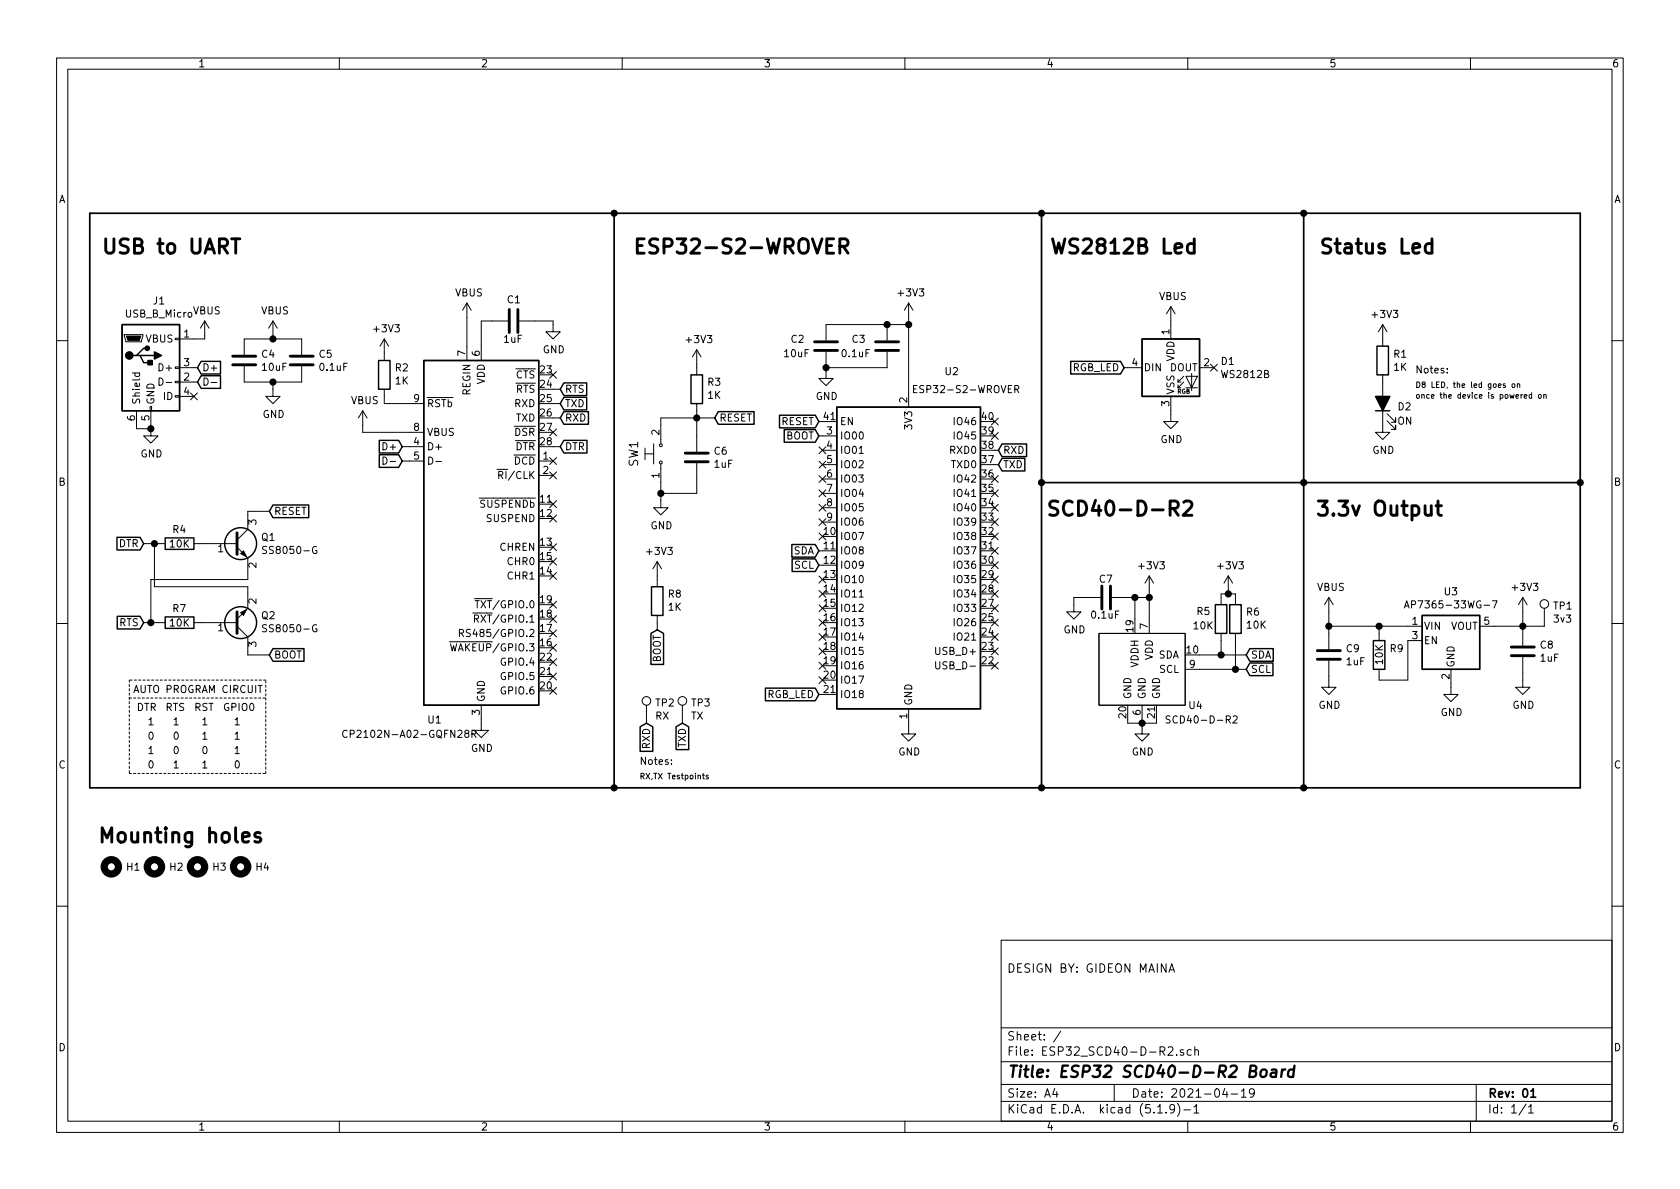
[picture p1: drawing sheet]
<svg xmlns="http://www.w3.org/2000/svg" width="297mm" height="210mm" viewBox="0 0 297 210" stroke-linecap="round" stroke-linejoin="round" font-family="sans-serif">
<g fill="none" stroke="#000" stroke-width=".18">
<path d="M10 10.3h277v189.9h-277zM12 12.2h273v186.1h-273zM60 10.3v1.9M110 10.3v1.9M160 10.3v1.9M210 10.3v1.9M260 10.3v1.9M22 59.2h3.3v.2l-.3 1h-2.8zM31 59.8h.7v.3h-.7zM36.2 56.8v3.1h-4.5M36.2 56.8l-.8 1.2M36.2 56.8l.8 1.2"/>
<path d="M48.3 56.8l-.8 1.2M48.3 56.8v3.1M48.3 56.8l.7 1.2M67.9 59.9v3.8M67.9 59.9l-.7 1.3M67.9 59.9l.8 1.3M82.5 53.6v10.1M82.5 53.6l-.7 1.3M82.5 53.6l.8 1.3M89.8 56.8h-4.7v6.9M91.8 56.8h6v1.9h1.3l-1.3 1.2-1.3-1.2h1.3M156.8 57.4v2.8"/>
<path d="M160.7 53.6v18.4M160.7 57.4h-14.7v2.8M160.7 53.6l-.8 1.3M160.7 53.6l.7 1.3M207 54.2l-.8 1.3M207 54.2v5.7M207 54.2l.8 1.3M244.5 57.4v3.8M244.5 57.4l-.8 1.3M244.5 57.4l.7 1.3M10 60.2h2M23.4 66h1.3"/>
<path d="M23.9 66v.3l.2 .3 .5-.1v-.5M24.1 72.6v3.2h2.6M26.5 71.9h.3v.7h-.3zM26.7 75.8v1.3h1.2l-1.2 1.3-1.3-1.3h1.3M26.7 72.6v3.2M28.1 66.8a.64 .64 0 0 1 .7 .7 .64 .64 0 0 1-.7 .6zM29.4 67.6h1M31 70h.7v.2h-.7zM31 67.4h.7v.3h-.7zM31 64.9h.7v.2h-.7zM31.7 67.6h3.2M31.7 65h3.2"/>
<path d="M31.7 70.1h2.6M33.7 69.5l1.2 1.2M34.9 69.5l-1.2 1.2M36.1 66.8a.64 .64 0 0 1 .7 .7 .64 .64 0 0 1-.7 .6zM37.3 67.6h1M43.2 64.8v2.8h10.1v-2.8M43.2 62.7v-2.8h10.1v2.8M48.3 67.6v2.5h1.2l-1.2 1.3-1.3-1.3h1.3M64.1 72.6v3.8h10.8M64.1 72.6l-.7 1.3M64.1 72.6l.8 1.3M67.9 68.8v2.6h7"/>
<path d="M71.1 79h3.8M97.2 75.8l1.2 1.3M97.2 65.7l1.2 1.2M97.8 79h1.3M97.8 71.4h1.3M97.8 68.8h1.3M97.8 73.9h1.3M98.4 75.8l-1.2 1.3M98.4 65.7l-1.2 1.2M114 79.2v2.1M115.6 78.5v3.5M123.2 61.8v4.5"/>
<path d="M123.2 71.4v8.5M123.2 61.8l-.8 1.3M123.2 61.8l.8 1.3M126.4 73.9h-9.6v4.6M144.8 77.1h3.2M144.8 74.5h.6M144.8 79l1.2 1.2M145.4 79.6h2.6M146 79l-1.2 1.2M146 62.2v4.7h1.3l-1.3 1.3-1.2-1.3h1.2M156.8 62.2v2.8h-10.8M161.5 68.8h.5"/>
<path d="M162.1 68.2h-.6v1.2h.6M175.3 76.5l1.2 1.2M175.3 73.9l1.2 1.3M175.9 79.6h.6M176.5 76.5l-1.2 1.2M176.5 73.9l-1.2 1.3M179.4 68.8h.6l.1-.5-.2-.1h-.5v1.2M179.7 68.8l.4 .6M198.8 65h3.1M207 70.1v4.4h1.3l-1.3 1.3-1.3-1.3h1.3M208.3 67.6h.5M209.3 67.6l-1 1v-.5"/>
<path d="M209.3 66.5l-1 1.1v-.5M209.7 66.5h2l-1 2.1zM209.7 68.6h2M210.7 66v3.1M212.1 65h2.5M214 64.4l1.2 1.2M215.2 64.4l-1.2 1.2M244.5 66.3v10.1h1.2l-1.2 1.3-1.3-1.3h1.3M245.2 74.4l1.6 1.5v-.7v.7h-.8M245.2 73.1l1.6 1.6v-.8v.8h-.8M255.9 65.8v.2M255.9 65.2v.1"/>
<path d="M266.1 67.9h-.2l-.1 .1v.1l.3 .1v.3h-.3M267.4 67.9h.4v.6l-.4-.1zM268.3 67.9h.4v.6M268.3 67.9v.6M269.5 70.1l.5-.1-.1-.2h-.3l-.1 .1v.5h.4M270.8 69.8h-.3l-.1 .1v.5h.4M270.8 69.4v1M272.1 69.8h.2l.2 .1v.3l-.2 .2h-.2l-.1-.2zM272.9 69.8h.4l.1 .6M272.9 69.8v.6M285 60.2h2M25.4 96.1h3.8"/>
<path d="M27.3 96.1v7.7h16.5v3.8l-1.9 1.9M34.3 96.1h7.6M41.9 96.8l1.9 1.9v3.8h-17.1v7.6M47.1 96.7l-.4-.1-.2 .1-.1 .3 .1 .2 .5 .2 .1 .3-.2 .2-.5-.1M47.6 90.4h-3.8v3.2l-1.9 1.9M56 96.7a.59 .59 0 0 0-.8 .6 .59 .59 0 0 0 .8 .5v-.4h-.2M67.7 80.8a.64 .64 0 0 1 .7 .7 .64 .64 0 0 1-.7 .6zM69 81.6h1M71.1 81.5h3.8M75.8 80.8a.64 .64 0 0 1 .7 .7 .64 .64 0 0 1-.7 .6zM77.1 81.6h1M87.9 83h1.3"/>
<path d="M88.2 84h.6v-.5l-.1-.1h-.5v1.2M95.2 81.5h2.6M95.2 84.1h2.6M97.2 88.5l1.2 1.3M97.2 98.7l1.2 1.2M97.2 96.2l1.2 1.2M97.2 91.1l1.2 1.2M97.2 83.5l1.2 1.2M97.2 80.9l1.2 1.2M98.4 88.5l-1.2 1.3M98.4 98.7l-1.2 1.2M98.4 96.2l-1.2 1.2"/>
<path d="M98.4 91.1l-1.2 1.2M98.4 83.5l-1.2 1.2M98.4 80.9l-1.2 1.2M114 80.3h1.6M116.2 99.3l-.8 1.3M116.2 99.3v4.5M116.2 99.3l.8 1.3M116.8 82v7.8h1.3l-1.3 1.3-1.2-1.3h1.2M123.2 81.9v5.3h-6.4M144.8 99.9h.6M144.8 97.4h.6M144.8 86.6l1.2 1.3"/>
<path d="M144.8 81.6l1.2 1.2M144.8 84.1l1.2 1.2M144.8 89.2l1.2 1.2M144.8 91.7l1.2 1.2M144.8 94.3l1.2 1.2M145.4 82.2h2.6M145.4 84.7h2.6M145.4 87.2h2.6M145.4 89.8h2.6M145.4 92.3h2.6M146 86.6l-1.2 1.3M146 81.6l-1.2 1.2"/>
<path d="M146 84.1l-1.2 1.2M146 89.2l-1.2 1.2M146 91.7l-1.2 1.2M146 94.3l-1.2 1.2M151.9 80.2h.7M175.3 89.2l1.2 1.2M175.3 91.7l1.2 1.2M175.3 94.3l1.2 1.2M175.3 96.8l1.2 1.2M175.3 99.3l1.2 1.3M175.3 86.6l1.2 1.3M175.3 84.1l1.2 1.2"/>
<path d="M175.9 82.2h.6M176.5 89.2l-1.2 1.2M176.5 91.7l-1.2 1.2M176.5 94.3l-1.2 1.2M176.5 96.8l-1.2 1.2M176.5 99.3l-1.2 1.3M176.5 86.6l-1.2 1.3M176.5 84.1l-1.2 1.2M10 110.3h2M25.4 110.1h3.8M34.3 110.1h7.6M41.9 110.7l1.9 1.9v3.2h3.8"/>
<path d="M47.1 110.5h-.4l-.2 .1-.1 .2 .1 .2 .5 .2 .1 .3-.2 .2h-.5M56 110.5a.59 .59 0 0 0-.8 .6 .59 .59 0 0 0 .8 .6v-.5h-.2M79.5 113.5h1.4M79.7 113.8l.3 1.3 .2-.9 .2 .9 .3-1.3M81.2 112l.6-.1 .2-.2-.1-.3-.2-.1h-.5v1.3M81.5 112l.5 .6M83.2 111.4l-.5-.1-.2 .1v.5l.6 .2 .1 .2-.3 .3-.5-.1M83.6 108.4h1.3M83.9 109.4h.6l.1-.5-.2-.1h-.5v1.2M83.9 105.9h1M84 106.2h.7M84.2 109.4l.4 .6"/>
<path d="M84.4 106.2v1.3M97.2 101.2l1.2 1.3M97.2 116.5l1.2 1.2M97.2 119l1.2 1.2M97.2 106.3l1.2 1.2M97.2 108.9l1.2 1.2M97.2 111.4l1.2 1.2M97.2 113.9l1.2 1.3M98.4 101.2l-1.2 1.3M98.4 116.5l-1.2 1.2M98.4 119l-1.2 1.2M98.4 106.3l-1.2 1.2"/>
<path d="M98.4 108.9l-1.2 1.2M98.4 111.4l-1.2 1.2M98.4 113.9l-1.2 1.3M116.2 108.8v2.6M144.8 101.9l1.2 1.2M144.8 104.4l1.2 1.2M144.8 107l1.2 1.2M144.8 109.5l1.2 1.2M144.8 112l1.2 1.3M144.8 114.6l1.2 1.2M144.8 117.1l1.2 1.2M144.8 119.7l1.2 1.2"/>
<path d="M146 119.7l-1.2 1.2M146 117.1l-1.2 1.2M146 114.6l-1.2 1.2M146 107l-1.2 1.2M146 101.9l-1.2 1.2M146 104.4l-1.2 1.2M146 109.5l-1.2 1.2M146 112l-1.2 1.3M151.9 105.6h.7M165.4 117v1.1l.3 .2 .3-.1 .2-.1v-1.1M175.3 101.9l1.2 1.2M175.3 104.4l1.2 1.2"/>
<path d="M175.3 107l1.2 1.2M175.3 109.5l1.2 1.2M175.3 112l1.2 1.3M175.3 114.6l1.2 1.2M175.3 117.1l1.2 1.2M176.5 101.9l-1.2 1.2M176.5 104.4l-1.2 1.2M176.5 107l-1.2 1.2M176.5 109.5l-1.2 1.2M176.5 112l-1.2 1.3M176.5 114.6l-1.2 1.2M176.5 117.1l-1.2 1.2"/>
<path d="M194.3 112h15.2v12.7h-15.2zM194.6 105.7h-4.7v2.5h1.2l-1.2 1.3-1.3-1.3h1.3M196.6 105.7h6.6M200.7 105.7v3.8M203.2 101.8l-.8 1.3M203.2 101.8v10.2M203.2 101.8l.8 1.3M209.5 118.4h10.8M212.1 115.8h8.2M215.9 106.9v-1.9h2.5v1.9M215.9 112v3.8M217.2 101.8l-.8 1.3"/>
<path d="M217.2 101.8v3.2M217.2 101.8l.7 1.3M218.4 112v6.4M234.9 116.8v4.7h1.3l-1.3 1.3-1.2-1.3h1.2M234.9 110.7h16.6M234.9 105.7l-.7 1.2M234.9 105.7v9.1M234.9 105.7l.8 1.2M243.8 110.7v2.6M248.3 107.5l.4-1.3 .4 1.3M248.4 107.2h.6M251.5 113.3h-2.6v7h-5.1v-1.9"/>
<path d="M256.5 118.4v4.4h1.3l-1.3 1.3-1.2-1.3h1.2M263.9 106.2h.8l-.5 1.3M269.2 116.2v5.3h1.3l-1.3 1.3-1.2-1.3h1.2M269.2 105.7l-.7 1.2M269.2 105.7v8.5M269.2 105.7l.8 1.2M273 107.6v3.1h-11.4M285 110.3h2M45.6 121.2h.8M61.4 129.3a.6 .6 0 0 0-.9 .4 .6 .6 0 0 0 .6 .7l.3-.1M83.4 129.8l.6-.1 .2-.1-.1-.3-.2-.2h-.5v1.3M83.7 129.8l.5 .6"/>
<path d="M85.1 124.7v4.5h1.3l-1.3 1.2-1.3-1.2h1.3M97.2 121.6l1.2 1.2M98.4 121.6l-1.2 1.2M114.3 124.7v3.2M118.7 135v.2M118.7 134.4v.1M120.6 124.7v3.2M124.2 137.1h.4M124.3 136.7v.9l.3 .1M125.2 137.1h-.2l-.2 .1 .1 .2 .3 .1v.2h-.4M144.8 122.8h.6M160.7 125.3v4.5h1.2l-1.2 1.3-1.3-1.3h1.3"/>
<path d="M199.4 127.2v.7h5.1v-.7M201.9 124.7v5.1h1.3l-1.3 1.3-1.2-1.3h1.2M206.9 126.7l-.5-.1-.2 .1v.4l.6 .2 .1 .3-.2 .3-.5-.1M218 126.7l.5-.1 .2 .3v.2l-.7 .8h.7M10 160.2h2M177 166.3h108v32h-108zM206.7 171.9l.5-1.5 .5 1.5M206.8 171.5h.7M285 160.2h2M60 198.3v1.9M110 198.3v1.9M160 198.3v1.9"/>
<path d="M177 194.8h108M177 191.8h108M177 187.8h108M177 181.8h108M186.5 192.5l-.4 1h1M186.8 193v1M187.6 182.3l-1.3 2M197 191.8v3M204.7 196.8h.8M206.2 196.7v.1M206.6 185.3l.2-.2h.3l.3 .4-.9 1.1h.9M207.7 196l-.1 .1a.48 .48 0 0 1-.6 .1l-.2-.2 .2-.6a.48 .48 0 0 1 .6 .1 1.27 1.27 0 0 1-.2 1.2l-.4 .1"/>
<path d="M208.1 186.5v.1M208.2 195.1a1.71 1.71 0 0 1 0 2.3M209.2 185.7l-.3-.1-.2 .2 .1 .2 .4 .2v.3h-.5M209.3 196.3h1.2M210 198.3v1.9M210.6 185.7l-.4-.1-.3 .3 .1 .6 .2 .1 .4-.1M211.1 195.8l.4-.5v1.5M211.1 196.8h.9M211.3 185.7l.2-.1 .3 .1 .1 .9M211.3 185.1v1.5M216.6 192.5l-.4 1h.9M216.9 193v1"/>
<path d="M217.7 193.5h1.1M219.5 193l.4-.5v1.5M219.5 194h.8M221.8 193.2l-.3 .3h-.3l-.3-.3v-.4l.2-.2 .4-.1 .2 .2a1.13 1.13 0 0 1-.2 1.2l-.4 .1M260 198.3v1.9M261 191.8v6.5M269.8 195.2l-1.2 2M270.3 195.8l.4-.5v1.5M270.3 196.8h.8"/>
<circle cx="116.8" cy="78.7" r=".25"/>
<circle cx="116.8" cy="81.8" r=".25"/>
<circle cx="273.1" cy="106.8" r=".76"/>
<circle cx="114.3" cy="123.9" r=".76"/>
<circle cx="120.6" cy="123.9" r=".76"/>
</g>
<path d="M15.9 37.7h263.5v101.6h-263.5zM108.6 37.7v101.6M184.1 37.7v101.6M230.5 37.7v101.6M184.1 85.3h95.3M270.7 193l.4-.5v1.5M270.7 194h.8" fill="none" stroke="#000" stroke-width=".3"/>
<path d="M221 189.4l.9-.1a.46 .46 0 0 0 .3-.5 .46 .46 0 0 0-.4-.4h-.7l-.2 2h.7a.53 .53 0 0 0 .5-.5 .53 .53 0 0 0-.4-.5M223 189.3a.54 .54 0 0 1 .6-.2 .54 .54 0 0 1 .4 .4l-.1 .6a.56 .56 0 0 1-.5 .4 .56 .56 0 0 1-.6-.4zM224.9 189.2h.7v1.2M225.7 189.6l-.7 .1a.4 .4 0 0 0-.4 .3 .4 .4 0 0 0 .3 .4l.7-.1M226.7 189.1l-.2 1.3M227.3 189.1a.54 .54 0 0 0-.7 .4M228.8 189.2a.68 .68 0 0 0-1 .3l-.1 .6 .2 .2 .1 .1 .6-.1M228.9 188.4l-.3 2" fill="none" stroke="#000" stroke-width=".41"/>
<g fill="none" stroke="#000" stroke-width=".51">
<path d="M40.9 42.2h1.5M41.7 42.2v2.6M90 54.7v4.1M91.6 54.7v4.1M146.2 43.4h.8M147.4 42.2h-1.2v2.6h1.2M148.5 43.6h1a.68 .68 0 0 0 .5-.7 .68 .68 0 0 0-.5-.7h-1v2.6M149.1 43.6l.8 1.2M211.2 43.2l-.8-.1-.2 .1-.3 .4v.7l.3 .3 .2 .2 .8-.2M211.2 42.2v2.6M253.2 43.2l-.7-.1-.3 .1-.2 .4v.7l.2 .3 .3 .2 .7-.2M253.2 42.2v2.6"/>
<path d="M41.1 64.5h4.1M41.1 63h4.1M51.3 64.5h4.1M51.3 63h4.1M144 62h4.1M144 60.4h4.1M154.8 62h4.1M154.8 60.4h4.1M41.9 94.2v3.8M121.2 81.7h4M121.2 80.1h4M206.9 89.9h.9a.68 .68 0 0 0 .6-.7 .68 .68 0 0 0-.6-.6h-.9v2.5"/>
<path d="M207.5 89.9l.8 1.2M209.3 88.8l.4-.2h.6a.64 .64 0 0 1 .4 .7l-.1 .4-1.4 1.4h1.5M252 89.4l.1 1.6a.7 .7 0 0 0 1-.1M253.1 89.4v1.7M253.9 89.4h1M254.3 88.6v2.1l.1 .3 .5 .1M41.9 108.2v3.8M194.8 103.6v4.1M196.3 103.6v4.1M232.9 116.6h4.1M232.9 115.1h4.1M267.2 115.9h4.1"/>
<path d="M267.2 114.4h4.1M46 147.3a.6 .6 0 0 0-1 .3l.2 .3 .6 .2 .3 .3-.1 .4-.2 .1-.8-.1"/>
</g>
<g fill="none" stroke="#000" stroke-width=".25">
<path d="M21.6 57.4h10.1v15.2h-10.1zM201.9 59.9h10.2v10.2h-10.2zM24.1 62.9h.7l.6 1.2h1.3M24.8 62.9h2.5M26 61.6h-.6l-1.3 1.3h-.6M35.6 63.9h3.4v2.2h-3.4l-.7-1.1zM35.6 66.4h3.4v2.3h-3.4l-.7-1.1zM66.9 63.7h2.1v5.1h-2.1zM67.1 77.9h3.4l.6 1.1-.6 1.1h-3.4zM74.9 63.7h20.3v61h-20.3zM99.7 72.8h4.3v2.2h-4.3l-.6-1.1zM99.7 70.3h4v2.2h-4l-.6-1.1z"/>
<path d="M99.7 67.7h4v2.2h-4l-.6-1.1zM99.7 77.9h4.1v2.2h-4.1l-.6-1.1zM122.2 66.3h2v5.1h-2zM127 72.8h6.3v2.2h-6.3l-.6-1.1zM137.8 73.4h6.3l.7 1.1-.7 1.2h-6.3zM138.7 76h5.4l.7 1.1-.7 1.1h-5.4zM148 72h25.4v53.3h-25.4zM177.2 78.5h4.3v2.2h-4.3l-.7-1.1zM189.3 63.9h8.8l.7 1.1-.7 1.1h-8.8zM243.2 72.6h2.5M243.5 61.2h2v5.1h-2zM20.7 95h4.1l.6 1.1-.6 1.2h-4.1z"/>
<path d="M29.2 95.1h5.1v2h-5.1zM48.3 89.3h6.3v2.2h-6.3l-.7-1.1zM67.1 80.4h3.4l.6 1.1-.6 1.1h-3.4zM140 96.3h4.1l.7 1.1-.7 1.1h-4.1zM140.1 98.8h4l.7 1.1-.7 1.2h-4zM177.2 81h4v2.3h-4l-.7-1.1zM20.7 109h4.1l.6 1.1-.6 1.1h-4.1zM29.2 109.1h5.1v2h-5.1zM48.3 114.7h5.4v2.2h-5.4l-.7-1.1zM115.1 112l1.1-.6 1.1 .6v5.5h-2.2zM115.2 103.8h2v5h-2zM214.9 106.9h2v5.1h-2z"/>
<path d="M217.4 106.9h2.1v5.1h-2.1zM221 114.7h4.1v2.2h-4.1l-.7-1.1zM221 117.2h4.1v2.3h-4.1l-.7-1.1zM242.8 113.3h2.1v5.1h-2.1zM251.5 108.8h10.1v9.6h-10.1zM113.2 128.5l1.1-.6 1.1 .6v4.4h-2.2zM119.5 128.5l1.1-.6 1.2 .6v4.1h-2.3zM135.3 121.7h8.8l.7 1.1-.7 1.1h-8.8z"/>
<circle cx="42.5" cy="96.1" r="2.82"/>
<circle cx="42.5" cy="110.1" r="2.82"/>
</g>
<path d="M22.4 59.4h2.5l-.3 .8h-2zM42.5 97.9l.6-.5 .5 1zM42.5 108.3l1.1-.5-.5 1z" fill="#000" stroke="#000" stroke-width=".18"/>
<g fill="#000" stroke="#000" stroke-width=".25">
<path d="M26.2 63.7h.7v.8h-.7zM27.3 62.2l1.3 .7-1.3 .6zM243.2 70.1h2.5l-1.2 2.5z"/>
<circle cx="108.6" cy="37.7" r=".51"/>
<circle cx="184.2" cy="37.7" r=".51"/>
<circle cx="230.5" cy="37.7" r=".51"/>
<circle cx="48.3" cy="59.9" r=".51"/>
<circle cx="156.8" cy="57.4" r=".51"/>
<circle cx="160.7" cy="57.4" r=".51"/>
<circle cx="22.9" cy="62.9" r=".63"/>
<circle cx="26" cy="61.6" r=".38"/>
<circle cx="26.7" cy="75.8" r=".51"/>
<circle cx="48.3" cy="67.6" r=".51"/>
<circle cx="123.2" cy="73.9" r=".51"/>
<circle cx="146.1" cy="65" r=".51"/>
<circle cx="27.3" cy="96.1" r=".51"/>
<circle cx="116.8" cy="87.2" r=".51"/>
<circle cx="184.2" cy="85.3" r=".51"/>
<circle cx="230.5" cy="85.3" r=".51"/>
<circle cx="279.4" cy="85.3" r=".51"/>
<circle cx="26.7" cy="110.1" r=".51"/>
<circle cx="200.7" cy="105.7" r=".51"/>
<circle cx="203.2" cy="105.7" r=".51"/>
<circle cx="215.9" cy="115.8" r=".51"/>
<circle cx="217.2" cy="105" r=".51"/>
<circle cx="218.4" cy="118.4" r=".51"/>
<circle cx="235" cy="110.7" r=".51"/>
<circle cx="243.8" cy="110.7" r=".51"/>
<circle cx="269.2" cy="110.7" r=".51"/>
<circle cx="108.6" cy="139.3" r=".51"/>
<circle cx="184.2" cy="139.3" r=".51"/>
<circle cx="201.9" cy="127.9" r=".51"/>
<circle cx="230.5" cy="139.3" r=".51"/>
</g>
<g fill="none" stroke="#000" stroke-width="1.3">
<circle cx="19.7" cy="153.3" r="1.27"/>
<circle cx="27.3" cy="153.3" r="1.27"/>
<circle cx="34.9" cy="153.3" r="1.27"/>
<circle cx="42.5" cy="153.3" r="1.27"/>
</g>
<path d="M22.9 136.8h24.1M22.9 120.3v16.5M22.9 123.4h24.1M47 136.8v-16.5M47 120.3h-24.1" fill="none" stroke="#000" stroke-width=".18" stroke-dasharray=".4 .4"/>
<g font-size="3.5">
<text x="17.8" y="44.9">USB to UART</text>
<text x="111.8" y="44.9">ESP32-S2-WROVER</text>
<text x="185.4" y="44.9">WS2812B Led</text>
<text x="233" y="44.9">Status Led</text>
<text x="184.8" y="91.3">SCD40-D-R2</text>
<text x="232.4" y="91.3">3.3v Output</text>
<text x="17.1" y="149">Mounting holes</text>
</g>
<text font-size="2.8" x="178" y="190.5">Title: ESP32 SCD40-D-R2 Board</text>
<g font-size="2.1">
<text x="112.8" y="82.5" transform="rotate(-90 112.8 82.5)">SW1</text>
<text x="178" y="172">DESIGN BY: GIDEON MAINA</text>
<text x="178" y="184">Sheet: /</text>
<text x="178" y="186.7">File: ESP32_SCD40-D-R2.sch</text>
<text x="178" y="196.9">KiCad E.D.A. kicad (5.1.9)-1</text>
<text x="178" y="194.1">Size: A4</text>
<text x="200" y="194.1">Date: 2021-04-19</text>
<text x="263" y="194.1">Rev: 01</text>
<text x="263" y="196.9">Id: 1/1</text>
</g>
<g font-size="1.8">
<text x="35" y="11.9">1</text>
<text x="85" y="11.9">2</text>
<text x="135" y="11.9">3</text>
<text x="185" y="11.9">4</text>
<text x="235" y="11.9">5</text>
<text x="285" y="11.9">6</text>
<text x="10.4" y="35.9">A</text>
<text x="285.4" y="35.9">A</text>
<text x="27.2" y="53.8">J1</text>
<text x="80.5" y="52.4">VBUS</text>
<text x="89.7" y="53.6">C1</text>
<text x="159" y="52.4">+3V3</text>
<text x="205" y="53.1">VBUS</text>
<text x="22.3" y="56.2">USB_B_Micro</text>
<text x="32.5" y="59.7">1</text>
<text x="34.1" y="55.6">VBUS</text>
<text x="46.2" y="55.6">VBUS</text>
<text x="66.2" y="58.8">+3V3</text>
<text x="206.8" y="59.2" transform="rotate(-90 206.8 59.2)">1</text>
<text x="242.8" y="56.2">+3V3</text>
<text x="25.8" y="60.6">VBUS</text>
<text x="28.4" y="65.7">D+</text>
<text x="32.5" y="64.8">3</text>
<text x="35.7" y="65.7">D+</text>
<text x="46.3" y="63.3">C4</text>
<text x="46.4" y="65.6">10uF</text>
<text x="56.5" y="63.3">C5</text>
<text x="56.6" y="65.6">0.1uF</text>
<text x="69.9" y="65.7">R2</text>
<text x="82.3" y="63" transform="rotate(-90 82.3 63)">7</text>
<text x="84.8" y="63" transform="rotate(-90 84.8 63)">6</text>
<text x="89.1" y="60.6">1uF</text>
<text x="96" y="62.5">GND</text>
<text x="121.5" y="60.7">+3V3</text>
<text x="138.8" y="63.2">10uF</text>
<text x="139.9" y="60.6">C2</text>
<text x="149" y="63.2">0.1uF</text>
<text x="150.7" y="60.6">C3</text>
<text x="189.5" y="65.7">RGB_LED</text>
<text x="200.2" y="64.8">4</text>
<text x="202.2" y="65.7">DIN</text>
<text x="206.8" y="65.7">DOUT</text>
<text x="207.6" y="63.9" transform="rotate(-90 207.6 63.9)">VDD</text>
<text x="212.9" y="64.8">2</text>
<text x="216" y="64.5">D1</text>
<text x="246.5" y="63.3">R1</text>
<text x="246.5" y="65.6">1K</text>
<text x="24.8" y="71.6" transform="rotate(-90 24.8 71.6)">Shield</text>
<text x="27.3" y="71.6" transform="rotate(-90 27.3 71.6)">GND</text>
<text x="29" y="70.7">ID</text>
<text x="32.5" y="67.3">2</text>
<text x="32.5" y="69.8">4</text>
<text x="62.1" y="71.5">VBUS</text>
<text x="69.9" y="68">1K</text>
<text x="73.2" y="71.1">9</text>
<text x="83.2" y="69.9" transform="rotate(-90 83.2 69.9)">REGIN</text>
<text x="85.7" y="68" transform="rotate(-90 85.7 68)">VDD</text>
<text x="91.2" y="66.9">CTS</text>
<text x="91.2" y="69.5">RTS</text>
<text x="95.6" y="66">23</text>
<text x="95.6" y="68.6">24</text>
<text x="95.6" y="71.1">25</text>
<text x="99.8" y="69.5">RTS</text>
<text x="125.2" y="68.2">R3</text>
<text x="125.2" y="70.5">1K</text>
<text x="144.2" y="70.7">GND</text>
<text x="160.4" y="71.2" transform="rotate(-90 160.4 71.2)">2</text>
<text x="162.4" y="69.5">ESP32-S2-WROVER</text>
<text x="167.2" y="66.3">U2</text>
<text x="206.8" y="71.9" transform="rotate(-90 206.8 71.9)">3</text>
<text x="207.6" y="69.8" transform="rotate(-90 207.6 69.8)">VSS</text>
<text x="216.2" y="66.8">WS2812B</text>
<text x="250.2" y="66">Notes:</text>
<text x="23.9" y="74.4" transform="rotate(-90 23.9 74.4)">6</text>
<text x="26.4" y="74.4" transform="rotate(-90 26.4 74.4)">5</text>
<text x="46.4" y="73.9">GND</text>
<text x="73.2" y="76.2">8</text>
<text x="75.4" y="77.1">VBUS</text>
<text x="75.4" y="72">RSTb</text>
<text x="91" y="72">RXD</text>
<text x="91" y="77.1">DSR</text>
<text x="91.2" y="74.5">TXD</text>
<text x="95.6" y="73.7">26</text>
<text x="95.6" y="76.2">27</text>
<text x="99.8" y="74.5">RXD</text>
<text x="99.8" y="72">TXD</text>
<text x="116.6" y="76.9" transform="rotate(-90 116.6 76.9)">2</text>
<text x="127.2" y="74.5">RESET</text>
<text x="138.1" y="75.2">RESET</text>
<text x="138.9" y="77.7">BOOT</text>
<text x="145.7" y="74.3">41</text>
<text x="146.2" y="76.8">3</text>
<text x="148.5" y="77.7">IO00</text>
<text x="148.5" y="75.2">EN</text>
<text x="161.3" y="75.7" transform="rotate(-90 161.3 75.7)">3V3</text>
<text x="169" y="77.7">IO45</text>
<text x="169" y="75.2">IO46</text>
<text x="173.7" y="76.8">39</text>
<text x="173.7" y="74.3">40</text>
<text x="247.1" y="75.1">ON</text>
<text x="247.2" y="72.6">D2</text>
<text x="24.8" y="80.9">GND</text>
<text x="68" y="79.6">D+</text>
<text x="73.2" y="78.7">4</text>
<text x="73.2" y="81.3">5</text>
<text x="75.4" y="79.6">D+</text>
<text x="90.9" y="82.2">DCD</text>
<text x="91.1" y="79.6">DTR</text>
<text x="95.6" y="78.7">28</text>
<text x="96" y="81.3">1</text>
<text x="96" y="83.8">2</text>
<text x="99.8" y="79.6">DTR</text>
<text x="126.3" y="80.4">C6</text>
<text x="126.3" y="82.7">1uF</text>
<text x="146.2" y="79.4">4</text>
<text x="146.2" y="81.9">5</text>
<text x="148.5" y="80.3">IO01</text>
<text x="148.5" y="82.8">IO02</text>
<text x="168.1" y="80.3">RXD0</text>
<text x="168.3" y="82.8">TXD0</text>
<text x="173.7" y="81.9">37</text>
<text x="173.7" y="79.4">38</text>
<text x="177.3" y="80.3">RXD</text>
<text x="177.3" y="82.8">TXD</text>
<text x="205.2" y="78.4">GND</text>
<text x="242.6" y="80.3">GND</text>
<text x="10.4" y="85.9">B</text>
<text x="85.1" y="89.8">SUSPENDb</text>
<text x="88.8" y="84.7">RI/CLK</text>
<text x="95.6" y="88.9">11</text>
<text x="116.6" y="84.6" transform="rotate(-90 116.6 84.6)">1</text>
<text x="146.2" y="84.4">6</text>
<text x="146.2" y="87">7</text>
<text x="146.2" y="89.5">8</text>
<text x="148.5" y="85.3">IO03</text>
<text x="148.5" y="87.9">IO04</text>
<text x="169" y="87.9">IO41</text>
<text x="169" y="85.3">IO42</text>
<text x="173.7" y="89.5">34</text>
<text x="173.7" y="87">35</text>
<text x="173.7" y="84.4">36</text>
<text x="285.4" y="85.9">B</text>
<text x="30.6" y="94.3">R4</text>
<text x="45.3" y="92.8" transform="rotate(-90 45.3 92.8)">3</text>
<text x="46.3" y="95.7">Q1</text>
<text x="48.4" y="91.1">RESET</text>
<text x="86.2" y="92.3">SUSPEND</text>
<text x="95.6" y="91.4">12</text>
<text x="115" y="93.6">GND</text>
<text x="145.7" y="94.6">10</text>
<text x="146.2" y="92.1">9</text>
<text x="148.5" y="95.5">IO07</text>
<text x="148.5" y="90.4">IO05</text>
<text x="148.5" y="93">IO06</text>
<text x="169" y="95.5">IO38</text>
<text x="169" y="93">IO39</text>
<text x="169" y="90.4">IO40</text>
<text x="173.7" y="94.6">32</text>
<text x="173.7" y="92.1">33</text>
<text x="21" y="96.8">DTR</text>
<text x="30.1" y="96.8">10K</text>
<text x="38.6" y="97.7">1</text>
<text x="45.3" y="100.4" transform="rotate(-90 45.3 100.4)">2</text>
<text x="47.1" y="98">SS8050-G</text>
<text x="88.4" y="97.4">CHREN</text>
<text x="89.9" y="99.9">CHR0</text>
<text x="95.6" y="96.5">13</text>
<text x="95.6" y="101.6">14</text>
<text x="95.6" y="99.1">15</text>
<text x="114.5" y="98.1">+3V3</text>
<text x="140.3" y="98">SDA</text>
<text x="140.5" y="100.6">SCL</text>
<text x="145.7" y="97.1">11</text>
<text x="145.7" y="99.7">12</text>
<text x="148.5" y="98">IO08</text>
<text x="148.5" y="100.6">IO09</text>
<text x="169" y="100.6">IO36</text>
<text x="169" y="98">IO37</text>
<text x="173.7" y="99.7">30</text>
<text x="173.7" y="97.1">31</text>
<text x="201.5" y="100.7">+3V3</text>
<text x="215.5" y="100.7">+3V3</text>
<text x="45.3" y="106.8" transform="rotate(-90 45.3 106.8)">2</text>
<text x="85" y="107.6">TXT/GPIO.0</text>
<text x="89.9" y="102.5">CHR1</text>
<text x="95.6" y="106.7">19</text>
<text x="118.2" y="105.7">R8</text>
<text x="118.2" y="108">1K</text>
<text x="145.7" y="102.2">13</text>
<text x="145.7" y="104.8">14</text>
<text x="145.7" y="107.3">15</text>
<text x="148.5" y="103.1">IO10</text>
<text x="148.5" y="105.7">IO11</text>
<text x="169" y="105.7">IO34</text>
<text x="169" y="103.1">IO35</text>
<text x="173.7" y="107.3">27</text>
<text x="173.7" y="104.8">28</text>
<text x="173.7" y="102.2">29</text>
<text x="194.4" y="103">C7</text>
<text x="232.9" y="104.5">VBUS</text>
<text x="249.8" y="107.6">AP7365-33WG-7</text>
<text x="255.4" y="105.3">U3</text>
<text x="267.5" y="104.5">+3V3</text>
<text x="274.7" y="107.8">TP1</text>
<text x="21.1" y="110.7">RTS</text>
<text x="30.1" y="110.8">10K</text>
<text x="30.6" y="108.2">R7</text>
<text x="38.6" y="111.6">1</text>
<text x="46.3" y="109.5">Q2</text>
<text x="47.1" y="111.8">SS8050-G</text>
<text x="83" y="112.6">RS485/GPIO.2</text>
<text x="84.8" y="110.1">RXT/GPIO.1</text>
<text x="95.6" y="111.8">17</text>
<text x="95.6" y="109.2">18</text>
<text x="145.7" y="109.8">16</text>
<text x="145.7" y="112.4">17</text>
<text x="148.5" y="108.2">IO12</text>
<text x="148.5" y="110.7">IO13</text>
<text x="148.5" y="113.3">IO14</text>
<text x="169" y="113.3">IO21</text>
<text x="169" y="110.7">IO26</text>
<text x="169" y="108.2">IO33</text>
<text x="173.7" y="112.4">24</text>
<text x="173.7" y="109.8">25</text>
<text x="188" y="112">GND</text>
<text x="193.1" y="109.4">0.1uF</text>
<text x="200.4" y="111.7" transform="rotate(-90 200.4 111.7)">19</text>
<text x="202.9" y="111.2" transform="rotate(-90 202.9 111.2)">7</text>
<text x="211.1" y="111.3">10K</text>
<text x="211.7" y="108.8">R5</text>
<text x="220.4" y="108.9">R6</text>
<text x="220.5" y="111.2">10K</text>
<text x="249.7" y="110.5">1</text>
<text x="249.7" y="113">3</text>
<text x="251.7" y="111.4">VIN</text>
<text x="251.7" y="113.9">EN</text>
<text x="256.5" y="111.4">VOUT</text>
<text x="262.4" y="110.5">5</text>
<text x="274.8" y="110.1">3v3</text>
<text x="45.3" y="114.4" transform="rotate(-90 45.3 114.4)">3</text>
<text x="48.4" y="116.5">BOOT</text>
<text x="80.5" y="115.2">WAKEUP/GPIO.3</text>
<text x="88.8" y="117.7">GPIO.4</text>
<text x="95.6" y="114.3">16</text>
<text x="95.6" y="119.4">21</text>
<text x="95.6" y="116.8">22</text>
<text x="116.8" y="117.3" transform="rotate(-90 116.8 117.3)">BOOT</text>
<text x="145.7" y="114.9">18</text>
<text x="145.7" y="117.5">19</text>
<text x="148.5" y="115.8">IO15</text>
<text x="148.5" y="118.4">IO16</text>
<text x="165.8" y="115.8">USB_D+</text>
<text x="166.3" y="118.4">USB_D-</text>
<text x="173.7" y="117.5">22</text>
<text x="173.7" y="114.9">23</text>
<text x="201.3" y="118" transform="rotate(-90 201.3 118)">VDDH</text>
<text x="203.8" y="116.8" transform="rotate(-90 203.8 116.8)">VDD</text>
<text x="204.8" y="116.5">SDA</text>
<text x="205" y="119">SCL</text>
<text x="209.9" y="115.6">10</text>
<text x="210.3" y="118.1">9</text>
<text x="221.1" y="116.5">SDA</text>
<text x="221.1" y="119">SCL</text>
<text x="238.1" y="115.3">C9</text>
<text x="238.1" y="117.6">1uF</text>
<text x="244.5" y="117.4" transform="rotate(-90 244.5 117.4)">10K</text>
<text x="245.8" y="115.3">R9</text>
<text x="257.2" y="118.1" transform="rotate(-90 257.2 118.1)">GND</text>
<text x="272.4" y="114.7">C8</text>
<text x="272.4" y="117">1uF</text>
<text x="23.5" y="122.5">AUTO PROGRAM CIRCUIT</text>
<text x="24.1" y="125.7">DTR</text>
<text x="29.2" y="125.7">RTS</text>
<text x="34.3" y="125.7">RST</text>
<text x="39.4" y="125.7">GPIO0</text>
<text x="85.7" y="124.2" transform="rotate(-90 85.7 124.2)">GND</text>
<text x="88.8" y="122.8">GPIO.6</text>
<text x="88.8" y="120.3">GPIO.5</text>
<text x="95.6" y="121.9">20</text>
<text x="116" y="124.9">TP2</text>
<text x="122.3" y="124.9">TP3</text>
<text x="135.5" y="123.4">RGB_LED</text>
<text x="145.7" y="120">20</text>
<text x="145.7" y="122.5">21</text>
<text x="148.5" y="120.9">IO17</text>
<text x="148.5" y="123.4">IO18</text>
<text x="161.3" y="124.8" transform="rotate(-90 161.3 124.8)">GND</text>
<text x="200" y="123.7" transform="rotate(-90 200 123.7)">GND</text>
<text x="202.6" y="123.7" transform="rotate(-90 202.6 123.7)">GND</text>
<text x="205.1" y="123.7" transform="rotate(-90 205.1 123.7)">GND</text>
<text x="210.3" y="125.4">U4</text>
<text x="233.1" y="125.3">GND</text>
<text x="256.3" y="120.1" transform="rotate(-90 256.3 120.1)">2</text>
<text x="267.4" y="125.3">GND</text>
<text x="26" y="128.3">1</text>
<text x="26" y="130.8">0</text>
<text x="30.5" y="128.3">1</text>
<text x="30.5" y="130.8">0</text>
<text x="35.6" y="128.3">1</text>
<text x="35.6" y="130.8">1</text>
<text x="41.3" y="128.3">1</text>
<text x="41.3" y="130.8">1</text>
<text x="62.2" y="130.5">CP2102N-A02-GQFN28R</text>
<text x="75.7" y="127.9">U1</text>
<text x="84.8" y="126.5" transform="rotate(-90 84.8 126.5)">3</text>
<text x="115.9" y="127.2">RX</text>
<text x="122.2" y="127.2">TX</text>
<text x="160.4" y="127.1" transform="rotate(-90 160.4 127.1)">1</text>
<text x="199.1" y="126.9" transform="rotate(-90 199.1 126.9)">20</text>
<text x="201.7" y="126.5" transform="rotate(-90 201.7 126.5)">6</text>
<text x="204.2" y="126.9" transform="rotate(-90 204.2 126.9)">21</text>
<text x="207.3" y="127.9">SCD40-D-R2</text>
<text x="254.7" y="126.6">GND</text>
<text x="10.4" y="135.9">C</text>
<text x="26" y="135.9">0</text>
<text x="26" y="133.3">1</text>
<text x="30.5" y="135.9">1</text>
<text x="30.5" y="133.3">0</text>
<text x="35.6" y="135.9">1</text>
<text x="35.6" y="133.3">0</text>
<text x="41.3" y="135.9">0</text>
<text x="41.3" y="133.3">1</text>
<text x="83.3" y="133">GND</text>
<text x="113" y="135.2">Notes:</text>
<text x="114.9" y="132.4" transform="rotate(-90 114.9 132.4)">RXD</text>
<text x="121.3" y="132.2" transform="rotate(-90 121.3 132.2)">TXD</text>
<text x="158.8" y="133.6">GND</text>
<text x="200.1" y="133.6">GND</text>
<text x="285.4" y="135.9">C</text>
<text x="22.5" y="154">H1</text>
<text x="30.1" y="154">H2</text>
<text x="37.7" y="154">H3</text>
<text x="45.3" y="154">H4</text>
<text x="10.4" y="185.9">D</text>
<text x="285.4" y="185.9">D</text>
<text x="35" y="199.9">1</text>
<text x="85" y="199.9">2</text>
<text x="135" y="199.9">3</text>
<text x="185" y="199.9">4</text>
<text x="235" y="199.9">5</text>
<text x="285" y="199.9">6</text>
</g>
<g font-size="1.4">
<text x="250.2" y="70.5">once the device is powered on</text>
<text x="250.2" y="68.6">D8 LED, the led goes on</text>
<text x="113" y="137.8">RX,TX Testpoints</text>
</g>
<text font-size="1.1" x="208.1" y="69.6">RGB</text>
</svg>
